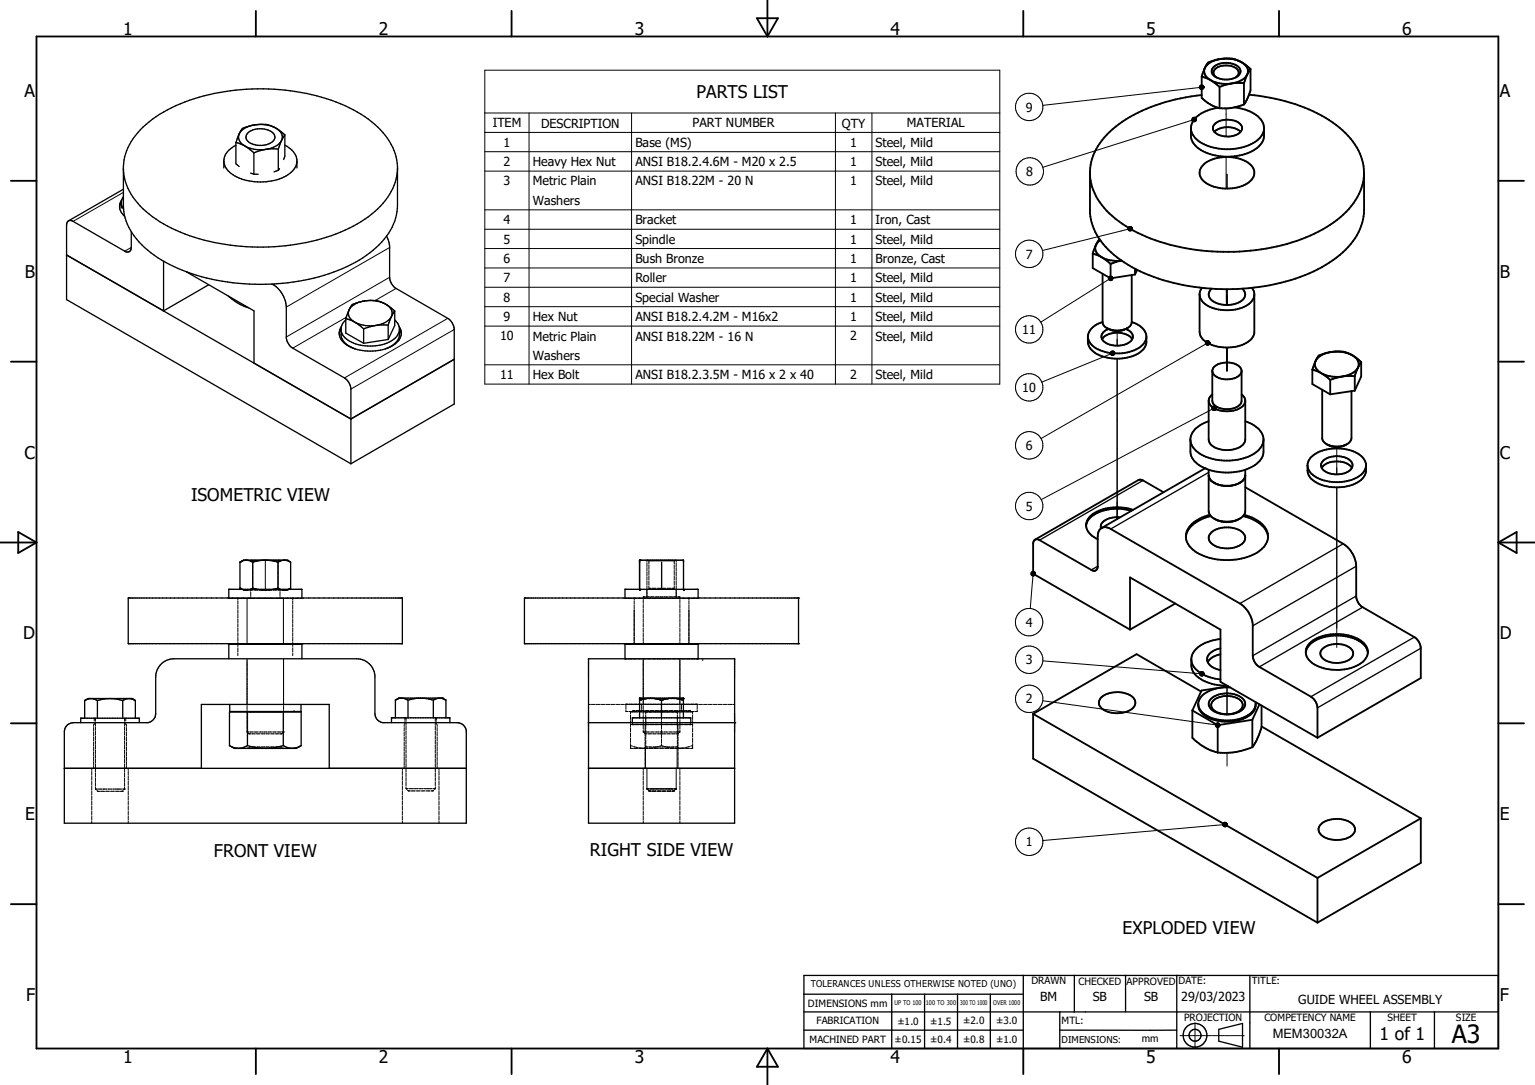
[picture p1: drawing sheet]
<svg xmlns="http://www.w3.org/2000/svg" width="297mm" height="210mm" viewBox="0 0 297 210" stroke-linecap="round" stroke-linejoin="round" font-family="sans-serif">
<g fill="none" stroke="#000" stroke-width=".25">
<path d="M23.5 39.2v1.1M23.5 39.1l-.4 1M23.6 38.6a2.32 2.32 0 0 0 .5 3.3M23.9 36.6l-10.6 6.1M23.9 32.8a12.2 12.2 0 0 0 5.6 9.2 36.2 36.2 0 0 0 20.4 5.8 37 37 0 0 0 20.7-5.4 13 13 0 0 0 6.3-9v-.6M23.9 38a2.07 2.07 0 0 0 0 2.5M27.2 25.1a28 28 0 0 1 15.3-7.2 41.9 41.9 0 0 1 25.9 3.4 15.4 15.4 0 0 1 8.2 9.1l.3 1.8v7.5a11.9 11.9 0 0 1-5.3 9.2 34 34 0 0 1-19.1 6.1 38.1 38.1 0 0 1-22-5.1 14.6 14.6 0 0 1-6.3-7.7l-.3-2.5v-7.5a10.8 10.8 0 0 1 3.3-7.1zM43.3 31.1v1.4M45.6 28.1a3.3 3.3 0 0 0-2.2 3.8 5.3 5.3 0 0 0 4.3 3 9.8 9.8 0 0 0 8.9-1.9l.7-.8 .2-1M45.6 27.6v4.1l.7 .5M45.6 27.6l1.6 .5 1.9 1.5M46.3 25.9a2 2 0 0 0 1.4 2.5 6.1 6.1 0 0 0 6.5-.8l.3-.4"/>
<path d="M46.3 25.9l-.7 1.7M47.9 25.8a3.8 3.8 0 0 1 5.2 .3 1.42 1.42 0 0 1-1.4 1.8 3.5 3.5 0 0 1-4-1l-.1-.6zM48.2 24.4l1.9-.3a3.4 3.4 0 0 1 2 .2l1.3 .5M48.2 24.4l-.3 .1a1.95 1.95 0 0 0-1.6 1.4M48.2 24.4a6.7 6.7 0 0 1 5.2 .4M48.2 24.4a3.3 3.3 0 0 0-1.9 1.5M48.5 33.5l.6 .2M49.1 29.6v4.1M49.1 33.7h.9M53.4 24.8l1.7 1.3M53.4 24.8a1.83 1.83 0 0 1 1.1 2.4M53.8 33l-.8 .3"/>
<path d="M53.8 28.9a9.4 9.4 0 0 0-4.7 .7M53.8 28.9v4.1M54.1 32.6l-.3 .4M54.5 27.2l-.7 1.7M55.1 28.1a3.8 3.8 0 0 1 2.4 2.8v1.6M55.1 26.1v4.1l-.2 .7M55.1 26.1l-.6 1.1M12.9 49.4l55 31.7 20-11.6M25.4 44.8v3.1a.78 .78 0 0 1-.4 .8 .78 .78 0 0 1-.9-.1l-10-5.7a.77 .77 0 0 0-.8-.1 .77 .77 0 0 0-.4 .8v14.4l55 31.8M31.6 50.5v9.7l8.8-5.1M36 52.6l13.1 7.6v10.1M44.1 57.3l1.8 1.3 2.2 1"/>
<path d="M52.7 55a5.5 5.5 0 0 1 2.7 4.4v6l.2 .7 .5 .9 .5 .4 10.1 5.8a2.84 2.84 0 0 1 1.2 2.1v14.5M67.5 60l-.6 1.7M67.5 60a1.91 1.91 0 0 0 1.4 2.5 7.3 7.3 0 0 0 3.8 .5M70.5 58.2l-.8 .2a2.43 2.43 0 0 0-2 1.3l-.2 .3M70.5 58.2a3.9 3.9 0 0 0-3 1.8M70.5 58.2h2.4l1.1 .4M70.5 58.2a7.2 7.2 0 0 1 3.5 .4M74 58.6a2.18 2.18 0 0 1 1.7 2.7M74 58.6l.9 .4 1.5 1.2M74.8 45.7l.6 1.9v6.1a2.78 2.78 0 0 0 1.2 2.1l10 5.8a2.83 2.83 0 0 1 1.3 2v14.6l-20 11.6M65.6 64.7a3.9 3.9 0 0 0 3.1 2.8M65.7 64.4l-.1 .2"/>
<path d="M66 63.6l-.3 .8M66 63.8a3.5 3.5 0 0 0 2.8 2.8 8 8 0 0 0 7.9-1.4l.5-.8 .1-.6M66 63.2l-.4 1.2M66.9 61.9l-.6 .8-.3 .8a3.1 3.1 0 0 0 .3 2.3 4.3 4.3 0 0 0 2.4 1.7M66.9 61.7v2.8l3.5 2M66.9 61.7l1.5 .5 2 1.5M70.4 63.7v2.8M72.7 63l-2.3 .7M75.1 65.7l-4.7 .8M75.1 62.9v2.8M75.1 62.9l-2.4 .1M75.7 61.3l-.6 1.6"/>
<path d="M75.7 61.3a4 4 0 0 1-3 1.7M76.4 61.9l.6 .8a3 3 0 0 1 .3 2 3.4 3.4 0 0 1-2.7 2.8M76.4 60.2v2.8l-1.3 2.7M76.4 60.2l-.7 1.1M77.2 63.2a2.33 2.33 0 0 1-.7 3.4 9.2 9.2 0 0 1-7.8 .9M77.3 63.6l.3 1M221.2 93l-20.1 11.6M233.9 91.4l-19 11M24.8 115.8h53.1v8.8h-53.1zM44.3 115.8v-1.7h14.1v1.7M46.4 113.8h.1M46.4 108.8h.1"/>
<path d="M46.4 113.8l.5 .3M46.4 113.8l.4 .3M46.4 108.8v5M47.3 108.4h-.2l-.7 .4M47.4 108.5l7.8-.1 1 .4M47.4 108.5l-1 .3M47.8 108.4l1.1 .4M48.9 113.8l-.4 .3M48.9 113.8l.9 .3M48.9 108.8v5M51.1 108.4l-2.2 .4M51.6 108.4l2.2 .4"/>
<path d="M53.8 113.8l-.9 .3M53.8 113.8l.4 .3M53.8 108.8v5M54.9 108.4l-1.1 .4M55.3 108.4h.3M55.6 108.4h.1M55.6 108.4l.6 .4M56.2 113.8l-.4 .3M56.2 113.8l-.3 .3M56.2 108.8v5M120.9 115.8v-1.7h14.2v1.7M123.8 108.4h.1"/>
<path d="M123.8 108.5v5.6M123.8 108.4h8.4l.1 5.7M128 108.8v5M154.5 115.8h.1M154.5 115.8h-53v8.8h53M154.5 115.8v8.8M212.4 109.6l-1.2 .7M259.9 105.3l-20 11.5M262.4 109.6l-20 11.5M262.4 115.4l-20 11.5M263.7 117.5l-20 11.6M15.6 139.9v-.9h11.4v.9"/>
<path d="M16.4 135.6l1.2-.4 1.2 .4M16.4 135.6v3.4M18.8 135.6l2.5-.4 2.4 .4M18.8 135.6v3.4M23.7 135.6a2.14 2.14 0 0 1 2.5 0M23.7 135.6v3.4M25.5 135.2h.1M25.5 135.2h-8.5l-.6 .4M25.5 135.2l.7 .4M26.2 135.6v3.4M44.3 127.5v-2.8h14.1v2.8M44.4 136.4v1.3h13.8v-1.3"/>
<path d="M46 124.6v.1M47.9 137.8v6.5M54.8 137.8v6.5M56.6 124.6v.1M75.7 139.9v-1h11.3v1M76.5 135.5v3.4M77.4 135.2l-.9 .3M77.6 135.2h.3M78 135.2l.9 .3M78.9 135.5v3.4M80.8 135.2l-1.9 .3M81.1 135.2h.6"/>
<path d="M82 135.2l1.8 .3M83.8 135.5v3.4M84.8 135.2l-1 .3M84.9 135.2h.3M85.4 135.2l.9 .3M85.6 135.1h.1M85.6 135.1h-8.5l-.6 .4M85.6 135.1l.7 .4M86.3 135.5v3.4M113.9 127.5h28.2v31.8h-28.2zM113.9 139.9h28.2M120.9 127.5v-2.8h14.2v2.8"/>
<path d="M122.4 139.9v-1h11.3v1M122.7 124.6v.1M123.8 135.2v3.7M125.4 135.2l-1.6 .3M125.6 135.2h.5M126.4 135.2l1.6 .3M128 135.5v3.4M129.6 135.2l-1.6 .3M129.9 135.2h.5M130.6 135.2l1.6 .3M132.2 135.2h.1M132.2 135.1l-8.4 .1"/>
<path d="M132.2 135.1v.1M132.2 135.2v3.7M133.3 124.6v.1M142.1 139.9h.1M154.5 124.6h.1M273.7 123.3l-20 11.6M274.9 125.5l-20 11.5M12.4 148.7h77.8M12.9 140.5l.4-.3 .9-.3h14.4a1.8 1.8 0 0 0 1.5-1.8v-7.1a3.5 3.5 0 0 1 3.6-3.5h35.3a3.6 3.6 0 0 1 3.5 3.2v7.4a1.8 1.8 0 0 0 1.6 1.8h14.4a1.8 1.8 0 0 1 1.7 1.5v17.9h-77.8v-17.6l.2-.8zM39 148.7v-12.3h24.7v12.3M44.4 144.3l.2 .2a3.1 3.1 0 0 0 3.3-.2M44.4 144.3l.9 .6"/>
<path d="M44.4 144.3v-6.5h13.9v6.5M45.3 144.9h.1M47.9 144.3a11.5 11.5 0 0 0 6.9 0M54.8 144.3a3.1 3.1 0 0 0 3.5 0M58.3 144.3l-.9 .6h-12.1M113.9 148.7h28.2M155.6 188.8h134.3v14.2h-134.3zM155.6 195.9h134.3M155.6 192.4h42.4M155.6 199.4h42.4M172.5 192.4v10.6M178.9 192.4v10.6"/>
<path d="M185.3 192.4v10.5M191.6 192.4v10.5M198 188.8v14.2M205.1 199.4h22.6M205.1 195.9v7.1M207.9 188.8v7.1M217.8 188.8v7M227.7 188.8v14.2M235.8 199.2l4.6-1.1v4.6l-4.6-1.2zM241.8 188.8v14.2M265.2 195.9v7.1M277.6 195.9v7.1"/>
<circle cx="231.2" cy="200.4" r="2.3"/>
<circle cx="231.2" cy="200.4" r="1.15"/>
</g>
<g fill="none" stroke="#000" stroke-width=".19">
<path d="M93.8 13.6h99.7v60.7h-99.7zM232.1 16.9l-30.3 3.5M23.9 37.2l-9.8 5.7M93.8 21.9h99.7M93.8 25.6h99.7M93.8 29.4h99.7M93.8 33.1h99.7M102.4 21.9v52.4M122.2 21.9v52.4M161.6 21.9v52.4M168.7 21.9v52.4M230.6 23.3l-28.8 9.1"/>
<path d="M237.2 21v5.4M237.2 30.3v6.2M237.4 33.7v2.8M25.4 47.9l-1.3 .7M53.2 54.9l-.3 .2M75.4 47.9l-20 11.5M75.4 53.7l-20 11.5M76.6 55.8l-4 2.4M93.8 40.6h99.7M93.8 44.4h99.7M93.8 48.1h99.7M93.8 51.9h99.7"/>
<path d="M93.8 55.6h99.7M93.8 59.4h99.7M214.5 54.1l-13.1 8.3M218.2 44.4l-16.5 4.1M237.3 56v3M237.4 56v3M67 61.4l-10.4 6M86.6 61.6l-19.9 11.6M87.9 63.8l-20 11.5M93.8 63.1h99.7M93.8 70.6h99.7M214.8 68.5l-13.2 5.5"/>
<path d="M216.2 64.1v2.8M216.2 69.4v31.1M233.3 66.6l-31.9 18.3M234.5 79.2l-33 17.5M237.3 67.3v4.5M237.4 67.3v4.5M258.7 86.5v5.3M258.7 94.3v31M44.3 115.8h.1M46 115.8v.3M46 116.3v.7M46 117.1v.8"/>
<path d="M46 118v.8M46 118.9v.7M46 119.8v.7M46.4 113.8l.5 .3M46.8 114.1h.1M46.9 114.1l.6 .1M46.9 108.6l-.5 .2M47 114.2h.3M47.1 108.5h1.1M47.4 114.2h.6M47.8 115.8v8.9M47.9 114.2h.1"/>
<path d="M48 114.2h-.2M48.2 114.2h-.2M48.2 114.2h.7M48.4 108.6l.5 .2M48.5 114.1l-.3 .1M48.5 108.4h.4M48.5 115.5v.3h-4.2M48.5 114.1v.3M48.5 114.6v.7M48.6 115.8h.8M48.9 113.8l-.5 .3M48.9 113.8l.3 .1"/>
<path d="M48.9 108.8v.4M48.9 109.4v.8M48.9 110.4v.8M48.9 111.4v.8M48.9 112.4v.8M48.9 113.4v.4M49.1 108.4h.7M49.1 114.2h.8M49.2 108.7l-.3 .1M49.4 114l.6 .1M49.6 115.8h.7M49.8 114.1h.3"/>
<path d="M50 108.4h.8M50 108.5l-.6 .2M50.2 114.1l.2 .1M50.2 114.2h.7M50.5 115.8h.8M50.9 114.2h-.8M50.9 108.4l-.7 .1M51 108.4h.7M51 114.2h.7M51.3 108.4v5.8M51.4 115.8h.8M51.8 114.2h.8"/>
<path d="M51.8 108.4l.1 .1M51.9 108.4h.8M51.9 108.5h.6M52.4 115.8h.7M52.5 114.2h-.4M52.5 114.1l-.7 .1M52.7 108.4h.1M52.7 108.5l.6 .2M52.8 114.2h.7M52.9 108.4h.7M52.9 114.1h-.3M53.3 115.8h.8"/>
<path d="M53.3 114l-.6 .1M53.5 108.7l.3 .1M53.7 114.2h.8M53.8 108.4h.4M53.8 113.8l-.3 .1M53.8 113.8l.5 .3M53.8 108.8v.4M53.8 109.4v.8M53.8 110.4v.8M53.8 111.4v.8M53.8 112.4v.8M53.8 113.4v.4"/>
<path d="M54.2 114.1v.3M54.2 114.6v.7M54.2 115.5v.3M54.2 114.1l.3 .1M54.3 115.8h.7M54.3 108.6l-.5 .2M54.5 108.5h1M54.5 114.2h.4M54.7 114.2h.1M54.8 115.8v8.8M55.2 114.2h.1M55.2 115.8h.8"/>
<path d="M55.3 114.2h-.7M55.3 114.2h-.1M55.4 114.2h.2M55.6 114.2h.1M55.7 114.2h-.1M55.8 108.6l.4 .2M55.8 114.1l-.5 .1M55.9 114.1h-.1M56.2 115.8h.7M56.2 113.8l-.4 .3M56.6 115.8v.3M56.6 116.3v.7"/>
<path d="M56.6 117.1v.8M56.6 118v.8M56.6 118.9v.7M56.6 119.8v.7M57.1 115.8h.7M58 115.8h.4M58.4 115.8h.1M120.9 115.8h.4M120.9 115.8h.1M121.5 115.8h.8M122.4 115.8h.8M122.7 115.8v.3"/>
<path d="M122.7 116.3v.7M122.7 117.1v.8M122.7 118v4.3M123.4 115.8h.7M123.8 114.2h.1M123.8 114.1h.1M124.3 115.8h.8M124.5 116.1v.7M124.5 117v.7M124.5 117.9v.7M124.5 118.8v.8M124.5 119.7v.8"/>
<path d="M124.8 115.5h-.3v.4M125 115.5h.7M125.2 109v.7M125.2 109.9v.7M125.2 110.7v.8M125.2 111.6v.7M125.2 112.5v.7M125.2 113.4v2.4M125.3 115.8h.7M125.6 108.4h-.4v.4M125.6 113.5v.4h.4M125.6 109.2v-.6h4.9v.6"/>
<path d="M125.6 109.4v.8M125.6 110.4v.8M125.6 111.4v.8M125.6 112.5v.8M125.7 108.4h.8M125.9 115.5h.7M126.1 113.9h.8M126.2 115.8h.8M126.7 108.4h.7M126.8 115.5h.7M127.1 113.9h.8M127.2 115.8h.7"/>
<path d="M127.6 108.4h.8M127.7 115.5h.6M128 108.8v.4M128 109.4v.8M128 110.4v.8M128 111.4v.8M128 112.4v.8M128 113.4v.4M128.1 115.8h.8M128.1 113.9h.8M128.5 115.5h.7M128.6 108.4h.7"/>
<path d="M129 115.8h.8M129.1 113.9h.8M129.3 108.4h.1M129.4 115.5h.7M129.5 108.4h.8M130 115.8h.7M130.3 115.5h.7M130.5 108.4h.3v.4M130.5 113.5v.4h-.4M130.5 109.4v.8M130.5 110.4v.8M130.5 111.4v.8"/>
<path d="M130.5 112.5v.8M130.8 109v.7M130.8 109.9v.7M130.8 110.7v.8M130.8 111.6v.7M130.8 112.5v.7M130.8 113.4v2.4M130.9 115.8h.8M131.2 115.5h.4v.4M131.6 116.1v.7M131.6 117v.7M131.6 117.9v.7"/>
<path d="M131.6 118.8v.8M131.6 119.7v.8M131.9 115.8h.7M132.2 114.2h.1M132.2 108.4v.2M132.2 108.7v.5M132.2 109.4v.8M132.2 110.4v.8M132.2 111.4v.8M132.2 112.4v.8M132.2 113.4v.6M132.3 114.1l-.1 .1"/>
<path d="M132.8 115.8h.8M133.3 115.8v.3M133.3 116.3v.7M133.3 117.1v.8M133.3 118v4.3M133.8 115.8h.7M134.7 115.8h.4M135.1 115.8h.1M199.9 111.5l-.6 6.3M18.2 139.8v.5M18.4 139h-.2v.5M18.4 139.1l.1 .5"/>
<path d="M18.5 139.8v.7M24.1 139.8v.7M24.2 139.1l-.1 .5M24.2 139h.1M24.3 139v.5M24.3 139.8v.5M44.3 124.7h4.6M44.3 124.6h4.2M46 120.7v.7M46 121.6v.7M46 122.5v.7M46 123.3v.8"/>
<path d="M46 124.2v.4M46 124.7v.5M46 125.4v.8M46 126.5v.4M47.8 127.5v8.9M47.8 136.6v.7M47.8 137.5v.8M47.8 138.5v.7M47.8 139.4v.8M48.3 137.8h.3M48.8 137.8h.7M49.7 137.8h.7"/>
<path d="M50.5 137.8h.8M51.4 137.8h.7M52.3 137.8h.7M53.2 137.8h.7M54.1 137.8h.3M54.9 127.5v8.9M54.9 136.6v.7M54.9 137.5v.8M54.9 138.5v.7M54.9 139.4v.8M56.6 120.7v.7M56.6 121.6v.7"/>
<path d="M56.6 122.5v.7M56.6 123.3v.8M56.6 124.2v.4M56.6 124.7v.5M56.6 125.4v.8M56.6 126.5v.4M56.9 137.5v.1M56.9 137.7h.1M78.3 138.9v.5M78.3 139.7v.5M78.4 138.9l.1 .1M78.5 139l.1 .5"/>
<path d="M78.6 139.7v.7M84.2 139.7v.7M84.3 139l-.1 .5M84.3 139l.1-.1v.5M84.4 139.7v.5M113.9 136.4h.4M114.4 136.4h.8M115.4 136.4h.7M116.3 136.4h.8M117.3 136.4h.7M118.2 136.4h.8M119.2 136.4h.7"/>
<path d="M120.1 136.4h.7M120.9 127.5h.4M121 136.4h.8M121.1 137.4v.3h.4M121.1 136.7v.6M121.5 136.3h-.4v.3M121.5 127.5h.8M121.7 136.3h.7M121.7 137.7h.7M122 136.4h.7M122 138.4v.9M122 139.5v.5"/>
<path d="M122.4 139.9v.1M122.4 137.8h-.4v.4M122.4 127.5h.8M122.5 137.7v.1M122.6 137.8h.8M122.6 136.3h.7M122.6 137.7h.7M122.7 122.4v.8M122.7 123.3v.8M122.7 124.2v.4M122.8 137.5l-.3 .1M122.9 136.4h.8"/>
<path d="M123 137.5h.8M123.4 127.5h.7M123.5 136.3h.7M123.5 137.7h.7M123.6 137.8h.8M123.8 138.9v.1M123.8 135.2h.4M123.9 136.4h.7M123.9 137.5h.8M124.2 136.3v.3M124.2 136.7v.6M124.2 137.4v.3"/>
<path d="M124.2 135.5l-.4 .1M124.3 127.5h.8M124.4 135.2h.9M124.4 136.3h.7M124.4 137.7h.7M124.5 120.7v.7M124.5 121.6v.7M124.5 122.5v.7M124.5 123.4v.8M124.5 124.3v.4M124.5 127.5v8.9M124.5 136.6v.7"/>
<path d="M124.5 138.5v.7M124.5 139.4v.8M124.6 137.8h.8M124.6 137.6l-.1-.1v.8M124.8 137.7l.1 .1v.4M124.8 136.4h.8M124.9 137.5h.7M124.9 138.4v1.9M125.2 135.3l-.8 .1M125.3 127.5h.7M125.3 136.3h.8M125.3 137.7h.8"/>
<path d="M125.5 135.2h.8M125.5 135.2h.7M125.5 137.8h5M125.7 136.4h.8M125.8 137.5h.7M126.2 127.5h.8M126.3 136.3h.7M126.3 137.7h.7M126.4 135.2h.7M126.5 135.3l.9 .1M126.7 136.4h.7M126.7 137.5h.8"/>
<path d="M127.2 127.5h.7M127.2 136.3h.7M127.2 137.7h.7M127.2 135.2h.7M127.6 135.5l.4 .1 .4-.1M127.6 137.5h.8M127.6 136.4h.8M128 138.9v.4M128 139.5v.7M128.1 136.3h.7M128.1 137.7h.7M128.1 127.5h.8"/>
<path d="M128.1 135.2h.7M128.6 137.5h.7M128.6 136.4h.7M128.9 135.2h.7M129 136.3h.7M129 137.7h.7M129 127.5h.8M129.5 135.3l-.9 .1M129.5 137.5h.7M129.5 136.4h.8M129.7 135.2h.9M129.8 135.2h.8"/>
<path d="M129.9 136.3h.8M129.9 137.7h.8M130 127.5h.7M130.4 137.5h.7M130.5 136.4h.7M130.6 137.8h.8M130.8 135.3l.8 .1M130.8 135.2h.8M130.9 136.3h.7M130.9 137.7h.7M130.9 127.5h.8M131.1 138.4v1.9"/>
<path d="M131.2 137.7l-.1 .1v.4M131.3 137.5h.8M131.4 137.6l.2-.1v.8M131.4 136.4h.8M131.6 120.7v.7M131.6 121.6v.7M131.6 122.5v.7M131.6 123.4v.8M131.6 124.3v.4M131.6 127.5v8.9M131.6 136.6v.7M131.6 138.5v.7"/>
<path d="M131.6 139.4v.8M131.6 137.8h.8M131.8 136.3h.7M131.8 137.7h.7M131.8 135.5l.4 .1M131.8 135.2h.4M131.9 136.3v.3M131.9 136.7v.6M131.9 137.4v.3M131.9 127.5h.7M132.2 135.2h.1M132.2 138.9v.1"/>
<path d="M132.3 137.5h.7M132.3 136.4h.8M132.6 137.8h.8M132.7 136.3h.7M132.7 137.7h.7M132.8 127.5h.8M133.2 137.5l.4 .1M133.3 136.4h.7M133.3 122.4v.8M133.3 123.3v.8M133.3 124.2v.4M133.6 137.7v.1"/>
<path d="M133.6 137.8h.4v.4M133.6 136.3h.7M133.6 137.7h.7M133.7 139.9v.1M133.8 127.5h.7M134 138.4v.9M134 139.5v.5M134.2 136.4h.8M134.5 136.3h.4v.3M134.7 127.5h.4M134.9 137.4v.3h-.4M134.9 136.7v.6"/>
<path d="M135.2 136.4h.7M136 127.5v.1M136 127.7v.2M136.1 136.4h.8M137.1 136.4h.7M138 136.4h.8M138.9 136.4h.8M139.9 136.4h.7M140.8 136.4h.8M141.8 136.4h.3M201.8 135.6l33.4 4.7M201.8 127.9l30.3 2.5"/>
<path d="M237.4 132.7v5.6M17.8 148.7v.4M17.8 149.3v.8M17.8 150.3v.7M17.8 151.2v.8M17.8 152.2v.8M17.8 153.2v.7M17.8 154.1v.8M17.8 155.1v.8M17.8 156.1v.7M17.8 157v.8M17.8 158v.8"/>
<path d="M17.8 159v.3M18.1 140.2v.4M18.1 140.8v.8M18.1 141.8v.7M18.1 142.7v.7M18.1 143.6v.8M18.1 144.6v.7M18.1 145.5v.8M18.1 146.5v.7M18.1 147.4v.8M18.1 148.3v.4M18.5 152.7h.3"/>
<path d="M18.5 152.7l.1 .2M18.5 140.7v.7M18.5 141.6v.7M18.5 142.5v.7M18.5 143.4v.7M18.5 144.3v.7M18.5 145.2v.7M18.5 146.1v.7M18.5 147v.7M18.5 147.9v.7M18.5 148.8v.7M18.5 149.7v.7"/>
<path d="M18.5 150.6v.7M18.5 151.5v.7M18.5 152.4v.3M18.7 153l.2 .2h.4M19 152.7h.8M19.5 153.2h.7M20 152.7h.1M20 152.7h.7M20.4 153.2h.8M20.9 152.7h.8M21.4 153.2h.7M21.8 152.7h.8"/>
<path d="M22.4 153.2h.7M22.6 152.7h.1M22.8 152.7h.7M23.3 153.2h.4M23.7 153.2h.1M23.7 152.7h.4M23.8 153l-.1 .2M24.1 152.7h.1M24.1 152.7l-.1 .2M24.1 140.7v.7M24.1 141.6v.7M24.1 142.5v.7"/>
<path d="M24.1 143.4v.7M24.1 144.3v.7M24.1 145.2v.7M24.1 146.1v.7M24.1 147v.7M24.1 147.9v.7M24.1 148.8v.7M24.1 149.7v.7M24.1 150.6v.7M24.1 151.5v.7M24.1 152.4v.3M24.5 140.2v.4"/>
<path d="M24.5 140.8v.8M24.5 141.8v.7M24.5 142.7v.7M24.5 143.6v.8M24.5 144.6v.7M24.5 145.5v.8M24.5 146.5v.7M24.5 147.4v.8M24.5 148.3v.4M24.8 148.7v.4M24.8 149.3v.8M24.8 150.3v.7"/>
<path d="M24.8 151.2v.8M24.8 152.2v.8M24.8 153.2v.7M24.8 154.1v.8M24.8 155.1v.8M24.8 156.1v.7M24.8 157v.8M24.8 158v.8M24.8 159v.3M47.8 140.4v.7M47.8 141.3v.4M47.8 141.7h.4"/>
<path d="M47.8 141.7l.1 .1M48 144.8l-.2 .1M48 141.9l.5 .1M48.3 141.7h.7M48.6 144.6l-.5 .1M48.7 142h.7M48.8 144.6h.7M49.2 141.7h.7M49.6 142h.7M49.7 144.6h.7M50.1 141.7h.7M50.5 142h.8"/>
<path d="M50.5 144.6h.8M51 141.7h.7M51.4 144.6h.7M51.4 142h.7M51.9 141.7h.7M52.3 144.6h.7M52.4 142h.7M52.8 141.7h.7M53.2 144.6h.7M53.2 142h.8M53.6 141.7h.8M54.1 144.6l.5 .1"/>
<path d="M54.5 141.7h.4M54.6 141.9l-.1 .1h-.3M54.7 144.8l.2 .1M54.9 141.7h.1M54.9 140.4v.7M54.9 141.3v.4M54.9 141.7l-.1 .1M77.9 148.7v.4M77.9 149.3v.8M77.9 150.3v.7M77.9 151.2v.8M77.9 152.2v.8"/>
<path d="M77.9 153.2v.7M77.9 154.1v.8M77.9 155.1v.8M77.9 156.1v.7M77.9 157v.8M77.9 158v.8M77.9 159v.3M78.2 140.2v.4M78.2 140.8v.8M78.2 141.8v.7M78.2 142.7v.7M78.2 143.6v.8"/>
<path d="M78.2 144.6v.7M78.2 145.5v.8M78.2 146.5v.7M78.2 147.4v.8M78.2 148.3v.4M78.6 152.7h.3M78.6 152.7l.1 .1M78.6 140.6v.7M78.6 141.5v.7M78.6 142.4v.7M78.6 143.3v.7M78.6 144.2v.7"/>
<path d="M78.6 145.1v.7M78.6 146v.7M78.6 146.9v.7M78.6 147.8v.7M78.6 148.7v.7M78.6 149.6v.7M78.6 150.5v.7M78.6 151.4v.7M78.6 152.3v.4M78.8 152.9l.2 .2h.4M79.1 152.7h.8M79.6 153.1h.7"/>
<path d="M80.1 152.7h.7M80.5 153.1h.8M81 152.7h.8M81.5 153.1h.7M82 152.7h.7M82.4 153.1h.8M82.7 152.7h.1M82.9 152.7h.7M83.8 152.7h.4M83.9 152.9l-.1 .2h-.4M84.2 152.7l-.1 .1M84.2 140.6v.7"/>
<path d="M84.2 141.5v.7M84.2 142.4v.7M84.2 143.3v.7M84.2 144.2v.7M84.2 145.1v.7M84.2 146v.7M84.2 146.9v.7M84.2 147.8v.7M84.2 148.7v.7M84.2 149.6v.7M84.2 150.5v.7M84.2 151.4v.7"/>
<path d="M84.2 152.3v.4M84.6 140.2v.4M84.6 140.8v.8M84.6 141.8v.7M84.6 142.7v.7M84.6 143.6v.8M84.6 144.6v.7M84.6 145.5v.8M84.6 146.5v.7M84.6 147.4v.8M84.6 148.3v.4M84.9 148.7v.4"/>
<path d="M84.9 149.3v.8M84.9 150.3v.7M84.9 151.2v.8M84.9 152.2v.8M84.9 153.2v.7M84.9 154.1v.8M84.9 155.1v.8M84.9 156.1v.7M84.9 157v.8M84.9 158v.8M84.9 159v.3M122 140.1v.5"/>
<path d="M122 140.8v.9M122 141.9v.8M122 142.9v.8M122 143.9v.6M122 144.7v.2M122 144.3l.4 .1M122 140.2h.4M122 144.9h.4M122.4 140.1v.1h.3M122.4 140.3h.3M122.6 140.2h.7M122.6 144.9h.8"/>
<path d="M122.6 144.5l.8 .2M122.9 140.2h.8M122.9 140.3h.8M123.5 140.2h.7M123.6 144.7l.8 .1M123.6 144.9h.8M123.9 140.2h.7M123.9 140.3h.7M124.4 140.2h.7M124.5 141.7h.3M124.5 140.4v.7M124.5 141.3v.4"/>
<path d="M124.5 148.7v.4M124.5 149.3v.8M124.5 150.3v.7M124.5 151.2v.8M124.5 152.2v.8M124.5 153.2v.7M124.5 154.1v.8M124.5 155.1v.8M124.5 156.1v.7M124.5 157v.8M124.5 158v.8M124.5 159v.3"/>
<path d="M124.5 141.7l.1 .1M124.6 144.8h.8M124.6 144.9h.8M124.6 144.8l-.1 .1M124.7 141.9l.5 .1M124.8 140.2h.8M124.8 140.3h.8M124.8 140.2v.4M124.8 140.8v.8M124.8 141.8v.7M124.8 142.7v.7M124.8 143.6v.8"/>
<path d="M124.8 144.6v.7M124.8 145.5v.8M124.8 146.5v.7M124.8 147.4v.8M124.8 148.3v.4M124.9 144.9v3.8h.3v4M124.9 144.6h.4M124.9 144.6l-.1 .1M124.9 140.3v.8M124.9 141.3v.8M124.9 142.3v.7M124.9 143.2v.8"/>
<path d="M124.9 144.2v.4M125 141.7h.7M125.2 152.7h.4M125.2 152.7l.1 .2M125.3 140.2h.8M125.4 142h.7M125.5 153l.1 .2h.4M125.5 152.9l.1 .2h.4M125.5 144.6h.7M125.6 152.7h-.4l.1 .1M125.6 144.9h.8M125.7 152.7h.8"/>
<path d="M125.7 140.2h.8M125.7 140.3h.8M125.9 141.7h.7M126.1 140.2h.1M126.2 153.2h.8M126.2 153.1h.8M126.2 140.2h.8M126.3 142h.7M126.3 144.6h.8M126.4 144.7l-.8 .1M126.6 144.9h.8M126.7 152.7h.7"/>
<path d="M126.7 140.2h.7M126.7 140.3h.7M126.8 141.7h.7M127.2 153.2h.7M127.2 153.1h.7M127.2 142h.7M127.2 140.2h.7M127.2 144.6h.7M127.4 144.5l-.8 .2M127.6 144.9h.8M127.6 152.7h.8M127.6 140.2h.8"/>
<path d="M127.6 140.3h.8M127.7 141.7h.6M128 144.3l-.4 .1M128 144.3l.4 .1M128 140.4v.7M128 141.3v.7M128 142.2v.7M128 143.1v.7M128 143.9v.4M128.1 144.6h.7M128.1 142h.7M128.1 153.2h.8"/>
<path d="M128.1 153.1h.8M128.1 140.2h.7M128.5 141.7h.7M128.6 152.7h.7M128.6 140.2h.7M128.6 140.3h.7M128.6 144.9h.8M128.6 144.5l.8 .2M129 144.6h.7M129 142h.7M129 140.2h.8M129.1 153.2h.7"/>
<path d="M129.1 153.1h.7M129.3 152.7h.1M129.4 141.7h.7M129.5 152.7h.8M129.5 140.2h.8M129.5 140.3h.8M129.6 144.7l.8 .1M129.6 144.9h.8M129.8 144.6h.7M129.9 142h.7M130 140.2h.1M130 140.2h.7"/>
<path d="M130.3 141.7h.7M130.5 152.7h.3l-.1 .2M130.5 152.7h.3M130.5 140.2h.7M130.5 140.3h.7M130.5 153l-.1 .2h-.4M130.5 152.9l-.1 .2h-.4M130.6 144.8l.4 .1M130.6 144.9h.8M130.7 144.6h.4M130.9 140.2h.7M131 144.9v3.8h-.2v4l-.1 .1"/>
<path d="M131.1 144.6l.1 .1M131.1 140.3v.8M131.1 141.3v.8M131.1 142.3v.7M131.1 143.2v.8M131.1 144.2v.4M131.2 141.7h.4M131.2 140.2v.4M131.2 140.8v.8M131.2 141.8v.7M131.2 142.7v.7M131.2 143.6v.8"/>
<path d="M131.2 144.6v.7M131.2 145.5v.8M131.2 146.5v.7M131.2 147.4v.8M131.2 148.3v.4M131.3 141.9l-.5 .1M131.4 144.8l.2 .1M131.4 140.2h.8M131.4 140.3h.8M131.4 144.8l-.4 .1M131.6 140.4v.7M131.6 141.3v.4"/>
<path d="M131.6 148.7v.4M131.6 149.3v.8M131.6 150.3v.7M131.6 151.2v.8M131.6 152.2v.8M131.6 153.2v.7M131.6 154.1v.8M131.6 155.1v.8M131.6 156.1v.7M131.6 157v.8M131.6 158v.8M131.6 159v.3"/>
<path d="M131.6 141.7l-.2 .1M131.6 144.9h.8M131.8 140.2h.7M132.3 140.2h.8M132.3 140.3h.8M132.4 144.7l-.8 .1M132.6 144.9h.8M132.7 140.2h.8M133.3 140.3h.4M133.4 144.5l-.8 .2M133.7 140.2h.3M133.7 140.1v.1h-.4"/>
<path d="M134 140.1v.5M134 140.8v.9M134 141.9v.8M134 142.9v.8M134 143.9v.6M134 144.7v.2h-.4M134 144.3l-.4 .1M236.6 159.6l-34.8 3.1M237.4 145.7v2.6M231.2 198v.4M231.2 198.5v.2M231.2 198.8v.9"/>
<path d="M231.2 199.8v.2M228.3 200.5h.4M228.8 200.5h.2M229.1 200.5h.7M229.9 200.5h.2M230.2 200.5h.8M231.1 200.5h.1M231.2 200.1v.8M231.2 201v.2M231.2 201.3v.8M231.2 202.2v.2M231.2 202.5v.5"/>
<path d="M231.3 200.5h.8M232.2 200.5h.2M232.5 200.5h.7M233.3 200.5h.2M233.6 200.5h.7M234.4 200.5h.2M234.7 200.5h.8M235.6 200.5h.2M235.8 200.5h.8M236.7 200.5h.2M237 200.5h.7M237.8 200.5h.2"/>
<path d="M238.1 200.5h.8M238.9 200.5h.2M239.2 200.5h.8M240.1 200.5h.2M240.4 200.5h.3"/>
<circle cx="199.2" cy="20.7" r="2.65"/>
<circle cx="199.3" cy="33.2" r="2.65"/>
<circle cx="199.1" cy="49.1" r="2.65"/>
<circle cx="199.1" cy="75" r="2.66"/>
<circle cx="199.1" cy="63.8" r="2.66"/>
<circle cx="199.1" cy="98" r="2.64"/>
<circle cx="199.2" cy="86.2" r="2.65"/>
<circle cx="199.1" cy="120.4" r="2.65"/>
<circle cx="199.1" cy="135.3" r="2.66"/>
<circle cx="199.1" cy="127.7" r="2.66"/>
<circle cx="199.1" cy="162.9" r="2.66"/>
</g>
<g fill="none" stroke="#000" stroke-width=".36">
<path d="M7.1 7.1h282.8v195.9h-282.8zM49.5 2.1v5M99 2.1v5M146.5 3.5h4l-2 3.6zM148.5 0v7.1M198 2.1v5M232.5 14.8v4.1l1.9 1.5 1.6 .6M235 12.8a3.9 3.9 0 0 1 4.9 .5 1.42 1.42 0 0 1-1.3 1.9 3.5 3.5 0 0 1-4.1-1.1v-.7zM235.4 15a1.12 1.12 0 0 1-.6-1.2 1.12 1.12 0 0 1 1.1-.9 3.1 3.1 0 0 1 3.7 .9v.7l-.5 .5M236 16.8v4.2M236.2 11.4h2.3l1.7 .7M236.2 11.4l-.9 .2a2.5 2.5 0 0 0-1.9 1l-.9 2.2"/>
<path d="M236.2 11.4a6.7 6.7 0 0 1 4 .7M236.2 11.4a3.4 3.4 0 0 0-3.2 2.2 2.3 2.3 0 0 0 1.7 2.2l1.3 1M240.2 12.1l1.8 1.3M240.2 12.1a1.84 1.84 0 0 1 1.1 2.3M240.7 16.1a9.7 9.7 0 0 0-4.7 .7M240.7 16.1v4.1M241.3 14.4l-.6 1.7M241.3 14.4a4.8 4.8 0 0 1-5 1.8 6.2 6.2 0 0 1-2.7-1l-1.1-.4M241.7 18.3a32.8 32.8 0 0 1 17.5 6.4 11.6 11.6 0 0 1 4.7 8.7v7.3a11.9 11.9 0 0 1-5.3 9.2 31.6 31.6 0 0 1-14.9 5.6 40.6 40.6 0 0 1-24.7-3.8 15.5 15.5 0 0 1-7.6-8l-.5-2.4v-8.2a12.1 12.1 0 0 1 5.6-9.1 32.8 32.8 0 0 1 16-5.6M242 13.4v4.1l-.7 1.7-.6 1M242 13.4l-.7 1M247.5 2.1v5"/>
<path d="M2.1 35h5M210.9 33.7a11.6 11.6 0 0 0 4.9 8.6 33.2 33.2 0 0 0 17.7 6.3 39.2 39.2 0 0 0 23.2-4.7 13.8 13.8 0 0 0 7.2-9.3v-.6M230.4 24.8v1.4a4.4 4.4 0 0 0 3.7 3.6 10.3 10.3 0 0 0 9.5-1.5l.7-.8 .2-.6 .1-2.1M232.9 31.8a7.6 7.6 0 0 1 9.1 .1 2.16 2.16 0 0 1-.7 3.6 7.6 7.6 0 0 1-8.7-.8 2.01 2.01 0 0 1 .3-2.9zM235 25.5a3.9 3.9 0 0 1 5 0M235.2 23.9a4 4 0 0 1 4.9 .2 1.25 1.25 0 0 1-.9 2 3.8 3.8 0 0 1-4.4-.9v-.8zM238.8 20.8a7 7 0 0 1 5.5 2.8 3.1 3.1 0 0 1-1.9 4.1 10.5 10.5 0 0 1-10.9-.7 2.82 2.82 0 0 1 .5-4.8l2.1-1 1.6-.3M240.7 20.2l-2.6 .7-2.1 .1M289.9 35h5M211.4 49.1v2.8l3.5 2M211.4 49.1l1.6 .6 1.9 1.4M212.1 47.4l-.7 1.7"/>
<path d="M212.1 47.4a1.95 1.95 0 0 0 1.4 2.5 6.6 6.6 0 0 0 3.5 .5l-2.1 .7M212.8 46.3l-.7 1.1M212.9 46.5l-.8 .9M213.3 53v9.5a2.81 2.81 0 0 0 2.9 1.5 2.73 2.73 0 0 0 2.8-1.5v-.2M214.9 51.1v2.8M219 53.2v9.1M219.6 53.1l-4.7 .8M219.6 52v1.1M220 52.2l-.4 .9M232.1 57a3.3 3.3 0 0 0 2.8 2.7 7.4 7.4 0 0 0 7.3-1.4l.4-.7 .1-.6M232.6 55.7l-.5 1.1v7.4a3.3 3.3 0 0 0 2.8 2.7 7.4 7.4 0 0 0 7.3-1.4l.5-1v-7.7l-.5-1.1M234.4 55.9a1.5 1.5 0 0 0-.5 1.5 1.5 1.5 0 0 0 1.2 1.1 5.1 5.1 0 0 0 5.5-.7 1.31 1.31 0 0 0-.2-1.9"/>
<path d="M2.1 70h5M210.5 65.2a3.7 3.7 0 0 0 3.3 2.9 8 8 0 0 0 7.3-1.3l.5-.8 .2-.8M210.5 65.2v1a3.7 3.7 0 0 0 3.3 2.9 7.7 7.7 0 0 0 7.5-1.6l.5-1v-1.3M213.2 65.7a4 4 0 0 0 5.9 0M213.2 65.7a4 4 0 0 1 5.9 0M213.3 62.3a3.5 3.5 0 0 0-2.8 2.9M214.2 63.5a3.7 3.7 0 0 0 4 0M214.5 63.7a1.62 1.62 0 0 0-1.3 1.8v.2M217.8 63.7a1.56 1.56 0 0 1 1.3 2M219 62.3a3.5 3.5 0 0 1 2.8 2.9M233.9 77.6v7.5a2.67 2.67 0 0 0 2.6 2 4.4 4.4 0 0 0 4.2-1.4l.3-.6v-7.5M233.9 77.6a2.61 2.61 0 0 0 2.6 1.9 4.4 4.4 0 0 0 4.2-1.3l.3-.6"/>
<path d="M234.6 76.4l-.6 .5-.1 .7M234.6 71.8a2.36 2.36 0 0 0 2.5 1.6 3 3 0 0 0 3.1-1.3v-.2M234.9 71a3.9 3.9 0 0 1 5.2 .3l.1 .4v5.9a1.87 1.87 0 0 1-1.8 1.5 3.1 3.1 0 0 1-3.8-1.3v-6zM240.2 76.4l.6 .5 .2 .7M253.9 71.6v2.7l3.5 2M253.9 71.6l1.8 .6M254.6 69.9a1.82 1.82 0 0 0 1.1 2.3M254.6 69.9l-.7 1.7M255.7 72.2a6.7 6.7 0 0 0 4 .7M255.7 72.2l1.7 1.3M255.8 75.4v9.4a2.3 2.3 0 0 0 2.5 1.6 2.79 2.79 0 0 0 3.2-1.4v-9.3M256.4 68.4l-.3 .1a1.69 1.69 0 0 0-1.5 1.4"/>
<path d="M256.4 68.4a3.1 3.1 0 0 0-1.8 1.5M257.4 73.5v2.8M257.6 68.1l-1.2 .3M257.6 68.1a6.8 6.8 0 0 1 4.1 .7M258.4 68l-.8 .1M258.7 68a4.8 4.8 0 0 1 3 .8M259.7 72.9l-2.3 .6M261.7 68.8l1.7 1.3M261.7 68.8a1.92 1.92 0 0 1 1.1 2.3M262.1 75.6l-4.7 .7M262.1 72.8v2.8M262.1 72.8l-2.4 .1"/>
<path d="M262.8 71.1l-.7 1.7M262.8 71.1a4 4 0 0 1-3.1 1.8M263.4 70.1v2.8l-1.3 2.7M263.4 70.1l-.6 1M289.9 70h5M218.9 98.9a8.9 8.9 0 0 0-7.9 1.3l-.6 .7-.2 .9M219.2 98.7a8.8 8.8 0 0 0-8.2 1.2 2.42 2.42 0 0 0 .7 4.1l.7 .4M225.1 95.3l-3.9-2.3-.8-.1-20.1 11.5M230.3 85.2a4.3 4.3 0 0 0 3.5 3.4 10 10 0 0 0 9.8-1.6l.6-.9 .3-.9M233.2 90.7l-20.1 11.5M233.9 90.9v8a2.61 2.61 0 0 0 2.6 2 4.2 4.2 0 0 0 4.4-1.5l.1-8.5M233.9 92a2.66 2.66 0 0 0 2.6 2h1.5a2.94 2.94 0 0 0 3-2"/>
<path d="M233.9 81.5a4.6 4.6 0 0 0-3.6 3.4v2.5a4.1 4.1 0 0 0 3.3 3.4 10.7 10.7 0 0 0 9.6-1.1 3.1 3.1 0 0 0 1.3-2.3v-2.5a4.4 4.4 0 0 0-3.5-3.4M234.1 99.6a5.7 5.7 0 0 0-4.6 3.7 4.1 4.1 0 0 0 3 4.1 11.9 11.9 0 0 0 11.4-.9 2.84 2.84 0 0 0 .4-4.7 8 8 0 0 0-3.8-1.9M234.3 99.9a6.1 6.1 0 0 0-4.7 3.4l-.1 .3M240.7 99.6a5.7 5.7 0 0 1 4.6 3.7v.3M241 94.3l18.9 11a5.7 5.7 0 0 1 2.5 4.3v6a2.8 2.8 0 0 0 1.3 1.9l10 5.8a2.73 2.73 0 0 1 1.2 2.2v5.7l-20 11.6M253 90.1a2.85 2.85 0 0 0 1.3 3.1 8.4 8.4 0 0 0 9.3-.5l.6-1.1 .1-1.5M253 90.1a3.5 3.5 0 0 1 2.8-2.9 8 8 0 0 1 8 1.5l.3 .5 .2 .9M253 90.1a3.5 3.5 0 0 0 2.8 2.8 8.6 8.6 0 0 0 7.5-1l.7-.7 .3-1.1M255.7 90.6a4.2 4.2 0 0 1 5.4-.6l.5 .6M256.1 89.1a4.2 4.2 0 0 1 5.4 .4 1.45 1.45 0 0 1-1.1 2 4.1 4.1 0 0 1-4.7-.9l-.1-.7zM256.6 86a3.7 3.7 0 0 0 4.1 0M0 105h7.1"/>
<path d="M3.5 103l3.6 2-3.6 2zM216.7 100.1a3.5 3.5 0 0 0-3.7 1.6v.6M227.4 116.8l-8.8 5.1M234.4 103a5.1 5.1 0 0 1 6.1 .2 1.5 1.5 0 0 1-.7 2.4 5.2 5.2 0 0 1-5.6-.6 1.3 1.3 0 0 1 .2-2zM234.9 100.4a5 5 0 0 0 5 0M289.9 105l3.6-2v4zM289.9 105h7.1M199.9 138.2v8.6l55 31.8M199.9 138.2l55 31.7M213.1 135a5 5 0 0 1 6.3 .2 1.59 1.59 0 0 1-1 2.4 5 5 0 0 1-5.5-.8 1.35 1.35 0 0 1 .2-1.8zM218.6 121.9l-18.7-10.8v-5.8a.76 .76 0 0 1 .4-.8 .76 .76 0 0 1 .8 .1l10.1 5.7a.74 .74 0 0 0 .7 .2 .74 .74 0 0 0 .5-.7v-6a1.53 1.53 0 0 1 .7-1.6 1.53 1.53 0 0 1 1.8 .2l25 14.4a5.5 5.5 0 0 1 2.5 4v6.1a2.7 2.7 0 0 0 1.3 2.2l10 5.8a2.77 2.77 0 0 1 1.2 2.1v5.8M218.6 121.9v-10.1l17.6 10.1v10.1l18.7 10.8"/>
<path d="M230.5 127.6a4.1 4.1 0 0 0 3.2 3.4l2.5 .5M230.5 127.6v1.2a3.5 3.5 0 0 0 2.2 2.9 11 11 0 0 0 4.8 1M230.7 137.5v5.3l1.6 1.3 1.2 .8 2.1 .8M230.7 137.5l4.9 2.9M231.9 136.4a3.7 3.7 0 0 0 2.9 2.7 8 8 0 0 0 7.5-1.3l.5-.8 .2-.6M232.4 133.9l-12.5-7.3-20 11.6M234.4 135.2a5 5 0 0 1 6.3 .3 1.61 1.61 0 0 1-1.1 2.4 4.8 4.8 0 0 1-5.5-1 1.29 1.29 0 0 1 .3-1.7zM234.8 135.6a4.2 4.2 0 0 1 5.5 .2 1.52 1.52 0 0 1-1.4 2.2 4.1 4.1 0 0 1-4.4-1l-.2-.6zM236.2 125.5a2.72 2.72 0 0 0-2.6 2.1 2.72 2.72 0 0 0 2.6 2.1M236.2 126.7l-1.6 .5-.7 .6-.2 .4M236.2 123.7a6.8 6.8 0 0 0-5.4 2.7l-.3 1.2M237.7 132.8l-5.2 .9-1.8 3.8"/>
<path d="M238.1 133.1a6.9 6.9 0 0 0-5.8 2 2.5 2.5 0 0 0 1.2 3.7 8.5 8.5 0 0 0 8.5-.5 2.46 2.46 0 0 0 .9-2.4M242.3 139.3v5.3M242.3 139.3l-6.7 1.1M243.7 136.3l-1.4 3M244.1 136.6v4.1a12 12 0 0 1-1.8 3.9M252.7 126.1a3.7 3.7 0 0 1 2.9-2.9 8.8 8.8 0 0 1 8.3 1.3 2.44 2.44 0 0 1-.8 4.1 9 9 0 0 1-9.5-.6 2.09 2.09 0 0 1 .2-3.5 9 9 0 0 1 9.8 0l.7 .7 .4 1.1M255.8 125.7a4.4 4.4 0 0 1 5.8 .1 1.56 1.56 0 0 1-1.3 2.2 4.1 4.1 0 0 1-4.7-1l-.1-.7zM2.1 140h5M235.6 140.4v5.3M242.3 144.6l-2.5 .8a13.2 13.2 0 0 1-4.2 .3M244.1 140.6l30.8 17.8M255.4 159.7a4.9 4.9 0 0 1 6.5 0 1.56 1.56 0 0 1-1 2.4 4.9 4.9 0 0 1-5.5-.8l-.3-.9z"/>
<path d="M274.9 158.4l-20 11.5M274.9 158.4v8.6l-20 11.6M289.9 140h5M2.1 175h5M254.9 169.9v8.7M289.9 175h5M49.5 203v4.9M99 203v4.9M148.5 203l2 3.5h-4zM148.5 203v7M198 203v4.9M247.5 203v4.9"/>
</g>
<circle cx="233.2" cy="90.7" r=".18" fill="#000"/>
<g fill="#000" stroke="#000" stroke-width=".19">
<path d="M232.9 16.6v.3zM232.8 16.5l.1 .4zM232.7 16.5l.2 .4zM232.5 16.4l.4 .5zM232.4 16.5l.1-.1 .4 .5zM232.3 16.5h.1l.5 .4zM232.2 16.6l.1-.1 .6 .4zM232.2 16.6l.7 .3-.8-.2zM232.1 16.7l.8 .2-.8-.1zM232.1 16.8l.8 .1h-.8zM232.1 16.9h.8l-.8 .2zM232.1 17.1l.8-.2-.7 .3z"/>
<path d="M232.2 17.2l.7-.3-.6 .4zM232.3 17.3l.6-.4-.5 .4zM232.4 17.3l.5-.4zM232.9 16.9l-.4 .4zM232.9 16.9l-.2 .4zM232.9 16.9l-.1 .3zM232.9 16.9v.2zM232.9 16.9v.1zM231.4 22.9l.1 .2zM231.3 22.8l.2 .3zM231.2 22.7l.3 .4zM231.1 22.7l.4 .4z"/>
<path d="M230.9 22.7h.2l.4 .4zM230.8 22.8l.7 .3zM230.7 22.8h.1l.7 .3zM230.7 22.8l.8 .3-.8-.2zM230.7 22.9l.8 .2h-.9zM230.6 23.1h.9l-.9 .1zM230.6 23.2l.9-.1-.8 .2zM230.7 23.3l.8-.2-.8 .3zM230.7 23.4l.8-.3-.7 .4zM230.8 23.5l.7-.4zM230.9 23.6l.6-.5zM231.5 23.1l-.4 .5z"/>
<path d="M231.5 23.1l-.3 .4zM231.5 23.1l-.2 .4zM231.5 23.1l-.1 .3zM231.5 23.1v.2zM215.2 53.6l.1 .3zM215.2 53.5l.1 .4zM215 53.5l.3 .4zM214.9 53.4l.4 .5zM214.8 53.4l.5 .5zM214.7 53.5l.1-.1 .5 .5zM214.6 53.6l.1-.1 .6 .4zM214.6 53.6l.7 .3-.8-.2z"/>
<path d="M214.5 53.7l.8 .2-.8-.1zM214.5 53.8l.8 .1-.8 .1zM214.5 54l.8-.1-.8 .2zM214.5 54.1l.8-.2-.7 .3zM214.6 54.2l.7-.3-.6 .4zM214.7 54.3l.6-.4-.5 .4zM214.8 54.3l.5-.4-.4 .4zM215.3 53.9l-.4 .4zM215.3 53.9l-.3 .4zM215.3 53.9l-.1 .3zM215.3 53.9l-.1 .2zM215.3 53.9v.1z"/>
<path d="M219 44l.1 .3zM218.9 43.9l.2 .4zM218.8 43.9l.3 .4zM218.7 43.8l.4 .5zM218.6 43.8l.5 .5zM218.4 43.9l.2-.1 .5 .5zM218.3 44l.1-.1 .7 .4zM218.3 44l.8 .3-.8-.2zM218.3 44.1l.8 .2-.9-.1zM218.2 44.2l.9 .1h-.9zM218.2 44.3h.9l-.8 .2zM218.3 44.5l.8-.2-.8 .3z"/>
<path d="M218.3 44.6l.8-.3-.7 .4zM218.4 44.7l.7-.4-.5 .4zM218.6 44.7l.5-.4zM219.1 44.3l-.4 .4zM219.1 44.3l-.3 .4zM219.1 44.3l-.2 .3zM219.1 44.3l-.1 .2zM219.1 44.3v.1zM215.6 68.1l.1 .3zM215.5 68l.2 .4zM215.4 68l.3 .4zM215.3 67.9l.4 .5z"/>
<path d="M215.2 67.9h.1l.4 .5zM215 68l.2-.1 .5 .5zM214.9 68.1l.1-.1 .7 .4zM214.9 68.1l.8 .3-.8-.2zM214.9 68.2l.8 .2-.9-.1zM214.8 68.3l.9 .1h-.9zM214.8 68.4h.9l-.8 .2zM214.9 68.6l.8-.2-.8 .3zM214.9 68.7l.8-.3-.7 .4zM215 68.8l.7-.4-.5 .4zM215.2 68.8l.5-.4zM215.7 68.4l-.4 .4z"/>
<path d="M215.7 68.4l-.3 .4zM215.7 68.4l-.2 .3zM215.7 68.4l-.1 .2zM215.7 68.4v.1zM234 66.1l.1 .3zM233.9 66l.2 .4zM233.8 66l.3 .4zM233.7 65.9l.4 .5zM233.6 65.9l.5 .5zM233.4 66l.2-.1 .5 .5zM233.3 66.1l.1-.1 .7 .4zM233.3 66.1l.8 .3-.8-.2z"/>
<path d="M233.3 66.2l.8 .2-.9-.1zM233.2 66.3l.9 .1-.9 .1zM233.2 66.5l.9-.1-.8 .2zM233.3 66.6l.8-.2-.8 .3zM233.3 66.7l.8-.3-.7 .4zM233.4 66.8l.7-.4-.5 .4zM233.6 66.8l.5-.4-.4 .4zM234.1 66.4l-.4 .4zM234.1 66.4l-.3 .4zM234.1 66.4l-.2 .3zM234.1 66.4l-.1 .2zM234.1 66.4v.1z"/>
<path d="M235.3 78.8l.1 .2zM235.2 78.7l.2 .3zM235.1 78.6l.3 .4zM234.9 78.6l.5 .4zM234.8 78.6h.1l.5 .4zM234.7 78.6h.1l.6 .4zM234.6 78.7l.1-.1 .7 .4zM234.6 78.7l.8 .3-.9-.2zM234.5 78.8l.9 .2-.9-.1zM234.5 78.9l.9 .1-.9 .1zM234.5 79.1l.9-.1-.9 .2zM234.5 79.2l.9-.2-.8 .3z"/>
<path d="M234.6 79.3l.8-.3-.7 .4zM234.7 79.4l.7-.4-.6 .5zM234.8 79.5l.6-.5zM234.9 79.5l.5-.5zM235.4 79l-.3 .4zM235.4 79l-.2 .4zM235.4 79l-.1 .3zM235.4 79l-.1 .2zM200.3 110.8l.1 .3zM200.2 110.7l.2 .4zM200.1 110.6l.3 .5zM199.9 110.6l.5 .5z"/>
<path d="M199.8 110.6h.1l.5 .5zM199.7 110.7l.1-.1 .6 .5zM199.6 110.7h.1l.7 .4zM199.6 110.7l.8 .4-.9-.3zM199.5 110.8l.9 .3-.9-.1zM199.5 111l.9 .1h-.9zM199.5 111.1h.9l-.9 .1zM199.5 111.2l.9-.1-.8 .2zM199.6 111.3l.8-.2-.7 .3zM199.7 111.4l.7-.3-.6 .4zM199.8 111.5l.6-.4zM199.9 111.5l.5-.4z"/>
<path d="M200.4 111.1l-.3 .4zM200.4 111.1l-.2 .3zM200.4 111.1l-.1 .2zM200.4 111.1l-.1 .1zM232.9 130.2l.1 .2zM232.8 130.1l.2 .3zM232.7 130l.3 .4zM232.6 130l.4 .4zM232.4 130h.2l.4 .4zM232.3 130l.7 .4zM232.3 130l.7 .4-.8-.3zM232.2 130.1l.8 .3-.9-.2z"/>
<path d="M232.1 130.2l.9 .2h-.9zM232.1 130.4h.9l-.9 .1zM232.1 130.5l.9-.1-.9 .2zM232.1 130.6l.9-.2-.8 .3zM232.2 130.7l.8-.3-.7 .4zM232.3 130.8l.7-.4zM232.4 130.8l.6-.4zM233 130.4l-.4 .5zM233 130.4l-.3 .4zM233 130.4l-.2 .4zM233 130.4l-.1 .3zM233 130.4l-.1 .2z"/>
<path d="M236 140.1v.3zM235.9 140l.1 .4zM235.8 140l.2 .4zM235.6 139.9l.4 .5zM235.5 139.9h.1l.4 .5zM235.4 140l.1-.1 .5 .5zM235.3 140.1l.1-.1 .6 .4zM235.3 140.1l.7 .3-.8-.2zM235.2 140.2l.8 .2-.8-.1zM235.2 140.3l.8 .1h-.8zM235.2 140.4h.8l-.8 .1zM235.2 140.5l.8-.1-.7 .3z"/>
<path d="M235.3 140.7l.7-.3-.6 .3zM235.4 140.7l.6-.3-.5 .4zM235.5 140.8l.5-.4zM236 140.4l-.4 .4zM236 140.4l-.2 .4zM236 140.4l-.1 .3zM236 140.4v.2zM236 140.4v.1zM237.4 159.4v.2zM237.3 159.3l.1 .3zM237.2 159.2l.2 .4zM237 159.2l.4 .4z"/>
<path d="M236.9 159.2l.5 .4zM236.8 159.2h.1l.5 .4zM236.7 159.3l.1-.1 .6 .4zM236.7 159.3l.7 .3-.8-.2zM236.6 159.4l.8 .2-.8-.1zM236.6 159.5l.8 .1-.8 .1zM236.6 159.7l.8-.1-.8 .2zM236.6 159.8l.8-.2-.7 .3zM236.7 159.9l.7-.3-.6 .4zM236.8 160l.6-.4-.5 .4zM236.9 160l.5-.4-.4 .5zM237.4 159.6l-.4 .5z"/>
<path d="M237.4 159.6l-.2 .4zM237.4 159.6l-.1 .4zM237.4 159.6v.2zM237.4 159.6v.1z"/>
</g>
<text font-size="4.9" x="280.9" y="201.8">A3</text>
<g font-size="3.4">
<text x="23.8" y="6.8">1</text>
<text x="73.3" y="6.8">2</text>
<text x="122.9" y="6.8">3</text>
<text x="172.3" y="6.8">4</text>
<text x="221.8" y="6.8">5</text>
<text x="271.3" y="6.8">6</text>
<text x="4.7" y="18.8">A</text>
<text x="134.7" y="19">PARTS LIST</text>
<text x="290.2" y="18.8">A</text>
<text x="4.8" y="53.8">B</text>
<text x="290.2" y="53.8">B</text>
<text x="4.7" y="88.8">C</text>
<text x="290.2" y="88.8">C</text>
<text x="37" y="96.9">ISOMETRIC VIEW</text>
<text x="4.5" y="123.7">D</text>
<text x="290.2" y="123.7">D</text>
<text x="4.9" y="158.7">E</text>
<text x="290.2" y="158.7">E</text>
<text x="41.4" y="165.8">FRONT VIEW</text>
<text x="114.1" y="165.7">RIGHT SIDE VIEW</text>
<text x="217.2" y="180.8">EXPLODED VIEW</text>
<text x="5" y="193.7">F</text>
<text x="290.2" y="193.7">F</text>
<text x="267" y="201.4">1 of 1</text>
<text x="23.8" y="205.7">1</text>
<text x="73.3" y="205.7">2</text>
<text x="122.9" y="205.7">3</text>
<text x="172.3" y="205.7">4</text>
<text x="221.8" y="205.7">5</text>
<text x="271.3" y="205.7">6</text>
</g>
<text font-size="2.5" x="246.3" y="201">MEM30032A</text>
<g font-size="2.4">
<text x="198.5" y="21.6">9</text>
<text x="95.3" y="24.6">ITEM</text>
<text x="97.5" y="28.4">1</text>
<text x="104.7" y="24.7">DESCRIPTION</text>
<text x="122.9" y="28.4">Base (MS)</text>
<text x="134" y="24.6">PART NUMBER</text>
<text x="162.9" y="24.7">QTY</text>
<text x="164.5" y="28.4">1</text>
<text x="169.4" y="28.4">Steel, Mild</text>
<text x="175.5" y="24.6">MATERIAL</text>
<text x="97.5" y="32.2">2</text>
<text x="97.5" y="35.9">3</text>
<text x="103.1" y="32.1">Heavy Hex Nut</text>
<text x="103.1" y="35.9">Metric Plain</text>
<text x="122.9" y="32.2">ANSI B18.2.4.6M - M20 x 2.5</text>
<text x="122.9" y="35.9">ANSI B18.22M - 20 N</text>
<text x="164.5" y="32.1">1</text>
<text x="164.5" y="35.9">1</text>
<text x="169.4" y="32.2">Steel, Mild</text>
<text x="169.4" y="35.9">Steel, Mild</text>
<text x="198.6" y="34.1">8</text>
<text x="103.1" y="39.7">Washers</text>
<text x="97.5" y="43.4">4</text>
<text x="97.5" y="47.2">5</text>
<text x="122.9" y="43.4">Bracket</text>
<text x="122.9" y="47.2">Spindle</text>
<text x="164.5" y="43.4">1</text>
<text x="164.5" y="47.2">1</text>
<text x="169.4" y="43.4">Iron, Cast</text>
<text x="169.4" y="47.2">Steel, Mild</text>
<text x="97.5" y="50.9">6</text>
<text x="122.9" y="50.9">Bush Bronze</text>
<text x="164.5" y="50.9">1</text>
<text x="169.4" y="50.9">Bronze, Cast</text>
<text x="198.5" y="50">7</text>
<text x="97.5" y="54.7">7</text>
<text x="97.5" y="58.4">8</text>
<text x="122.9" y="54.7">Roller</text>
<text x="122.9" y="58.4">Special Washer</text>
<text x="164.5" y="54.7">1</text>
<text x="164.5" y="58.4">1</text>
<text x="169.4" y="54.7">Steel, Mild</text>
<text x="169.4" y="58.4">Steel, Mild</text>
<text x="96.8" y="65.9">10</text>
<text x="97.5" y="62.1">9</text>
<text x="103.1" y="62.1">Hex Nut</text>
<text x="103.1" y="65.9">Metric Plain</text>
<text x="122.9" y="62.1">ANSI B18.2.4.2M - M16x2</text>
<text x="122.9" y="65.9">ANSI B18.22M - 16 N</text>
<text x="164.5" y="62.1">1</text>
<text x="164.5" y="65.9">2</text>
<text x="169.4" y="62.2">Steel, Mild</text>
<text x="169.4" y="65.9">Steel, Mild</text>
<text x="197.8" y="64.6">11</text>
<text x="103.1" y="69.7">Washers</text>
<text x="96.8" y="73.4">11</text>
<text x="103.1" y="73.4">Hex Bolt</text>
<text x="122.9" y="73.4">ANSI B18.2.3.5M - M16 x 2 x 40</text>
<text x="164.5" y="73.4">2</text>
<text x="169.4" y="73.4">Steel, Mild</text>
<text x="197.8" y="75.9">10</text>
<text x="198.5" y="87.1">6</text>
<text x="198.5" y="98.8">5</text>
<text x="198.5" y="121.3">4</text>
<text x="198.5" y="128.6">3</text>
<text x="198.5" y="136.1">2</text>
<text x="198.5" y="163.8">1</text>
<text x="201.3" y="193.8">BM</text>
<text x="211.5" y="193.8">SB</text>
<text x="221.4" y="193.8">SB</text>
<text x="228.5" y="193.7">29/03/2023</text>
<text x="251.2" y="194.3">GUIDE WHEEL ASSEMBLY</text>
</g>
<g font-size="1.9">
<text x="199.6" y="190.5">DRAWN</text>
<text x="208.7" y="190.6">CHECKED</text>
<text x="218" y="190.6">APPROVED</text>
<text x="228" y="190.5">DATE:</text>
<text x="242.2" y="190.5">TITLE:</text>
<text x="156.3" y="194.9">DIMENSIONS mm</text>
<text x="229.1" y="197.7">PROJECTION</text>
<text x="244.6" y="197.7">COMPETENCY NAME</text>
<text x="268.5" y="197.7">SHEET</text>
<text x="281.7" y="197.7">SIZE</text>
<text x="156.6" y="201.8">MACHINED PART</text>
<text x="158" y="198.3">FABRICATION</text>
<text x="173.1" y="201.8">±0.15</text>
<text x="173.7" y="198.3">±1.0</text>
<text x="180" y="198.3">±1.5</text>
<text x="180" y="201.8">±0.4</text>
<text x="186.4" y="201.8">±0.8</text>
<text x="186.4" y="198.3">±2.0</text>
<text x="192.7" y="201.8">±1.0</text>
<text x="192.7" y="198.3">±3.0</text>
<text x="205.4" y="198.3">MTL:</text>
<text x="220.9" y="201.7">mm</text>
</g>
<g font-size="1.8">
<text x="156.9" y="191.1">TOLERANCES UNLESS OTHERWISE NOTED (UNO)</text>
<text x="205.4" y="201.8">DIMENSIONS:</text>
</g>
<g font-size="1.3">
<text x="173.1" y="194.6">UP TO 100</text>
<text x="179.1" y="194.6">100 TO 300</text>
<text x="185.8" y="194.6">300 TO 1000</text>
<text x="192.2" y="194.6">OVER 1000</text>
</g>
</svg>
